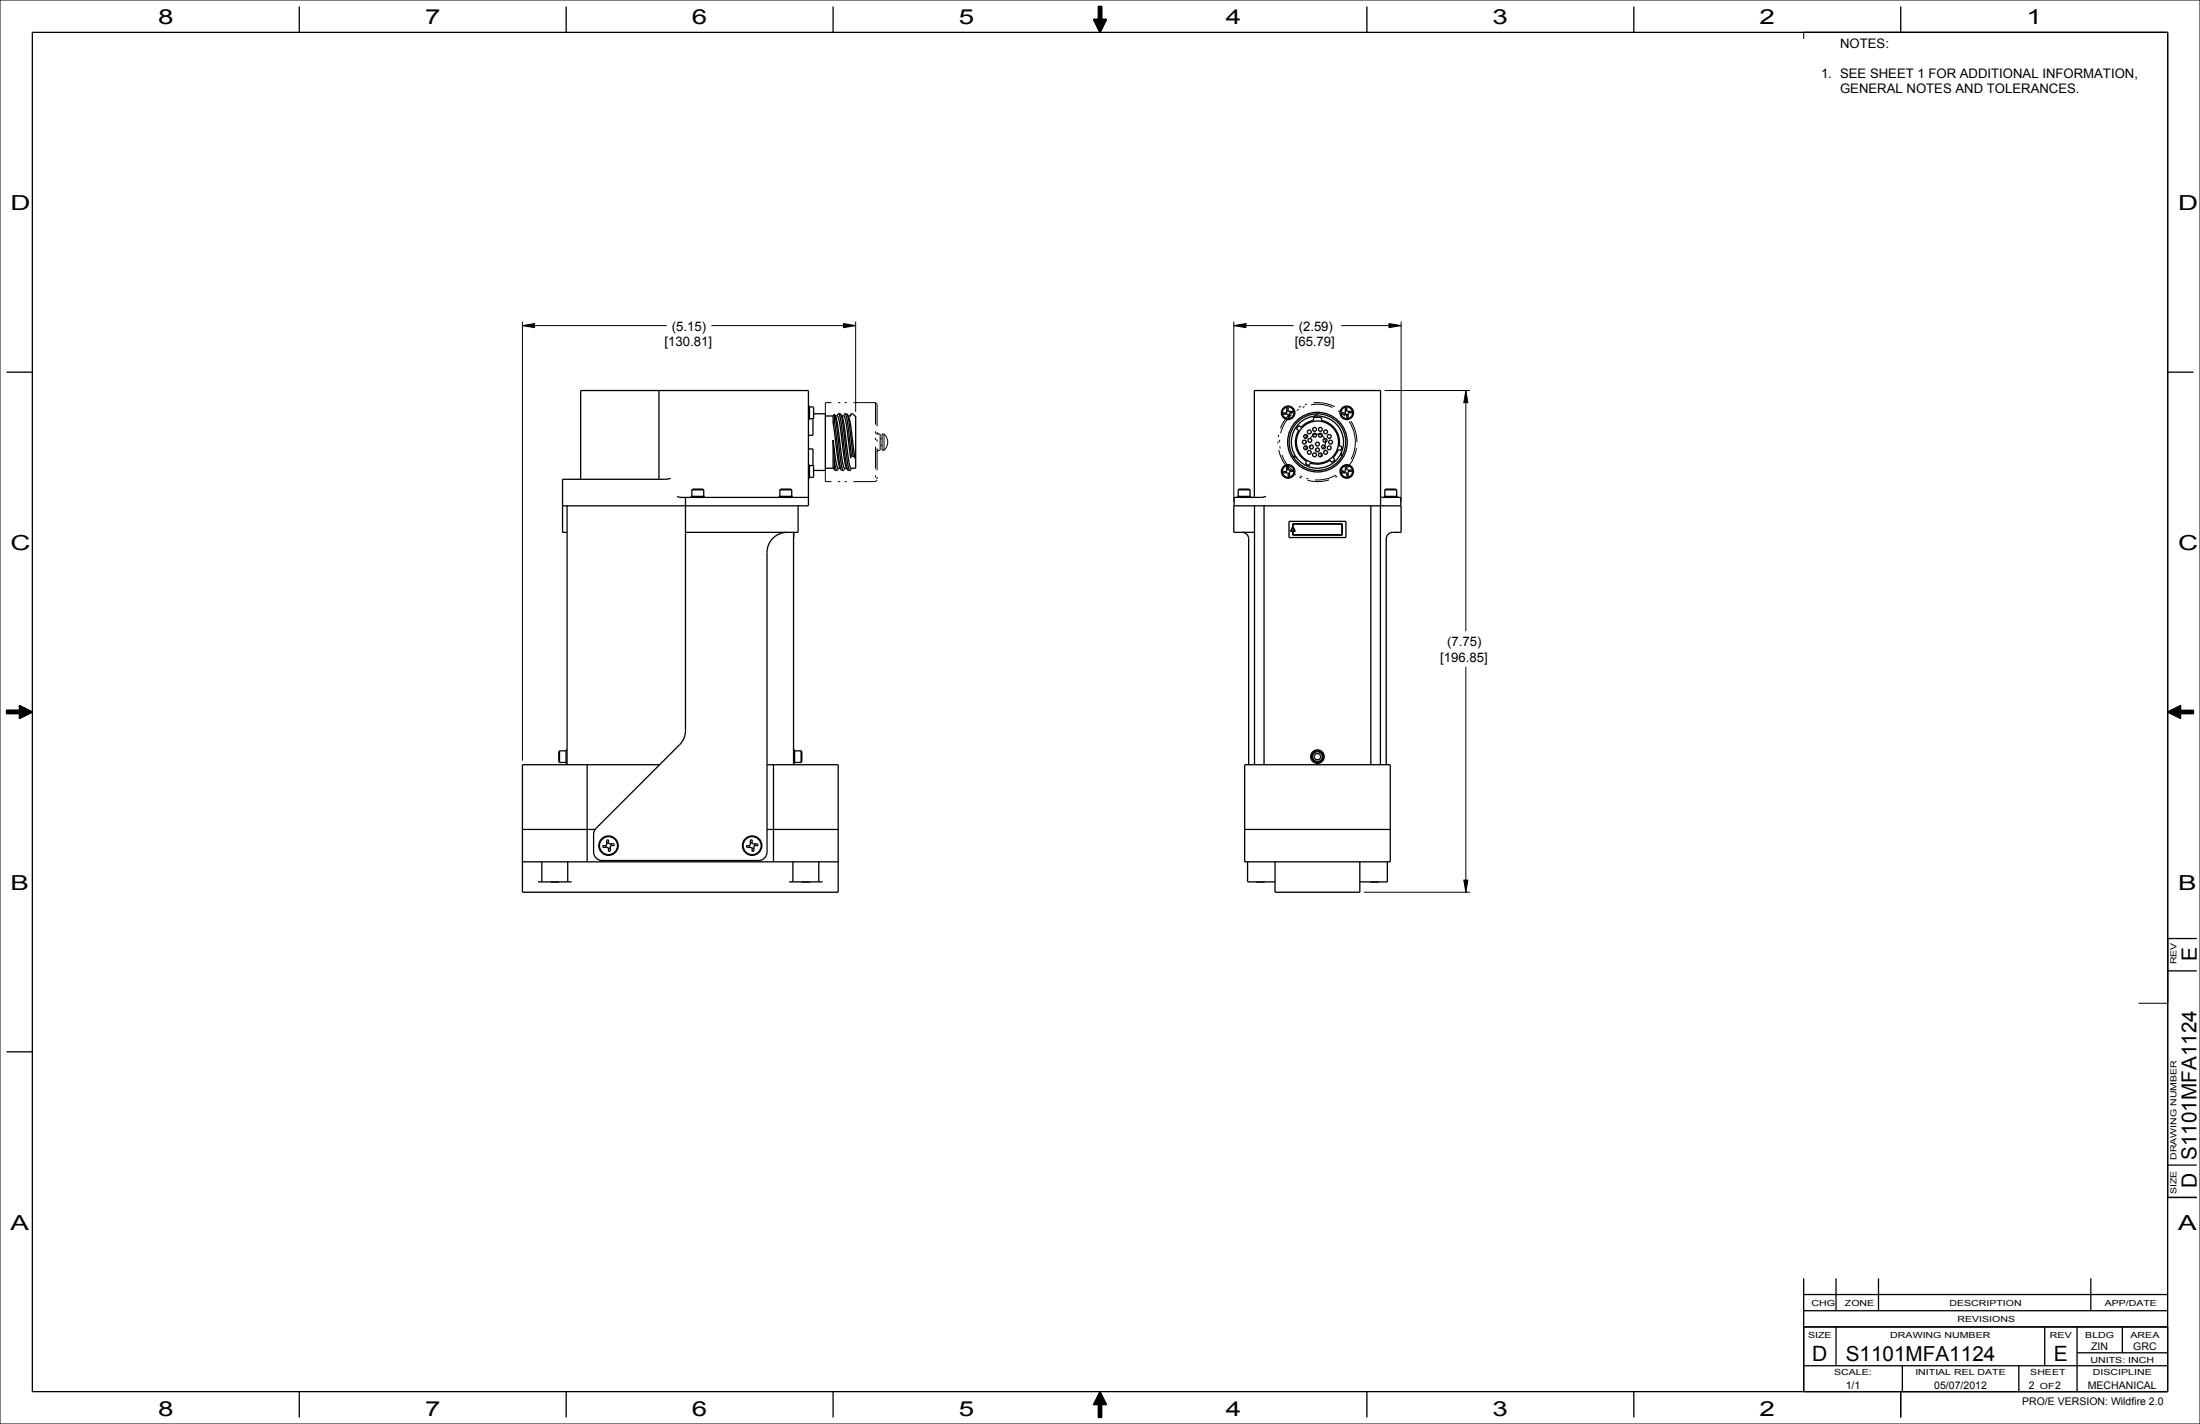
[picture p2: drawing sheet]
<svg xmlns="http://www.w3.org/2000/svg" width="864mm" height="559mm" viewBox="0 0 864 559" stroke-linecap="round" stroke-linejoin="round" font-family="sans-serif">
<g fill="#000">
<path d="M431.2 2.5h1.2l-1.2 5.1zM429.3 7.6h1.9l.6 5.1zM431.2 7.6h1.2l-.6 5.1zM432.4 2.5v5.1h-1.2zM432.4 7.6h1.9l-2.5 5.1zM205.1 127.8l4.7-.8v1.6zM331.1 127l4.8 .8-4.8 .8zM484.3 127.8l4.8-.8v1.6zM545.2 127l4.8 .8-4.8 .8zM575.4 153.3l.8 4.7h-1.6zM2.5 278.8h5.1l-5.1 1.2zM7.6 276.9l5.1 2.5-5.1-.6z"/>
<path d="M850.9 279.4l5.1-2.5v1.9zM856 278.8h5.1v1.2zM2.5 280l5.1-1.2v1.2zM7.6 280l5.1-.6-5.1 2.5zM7.6 278.8l5.1 .6-5.1 .6zM850.9 279.4l5.1 .6v1.9zM850.9 279.4l5.1-.6v1.2zM856 278.8l5.1 1.2h-5.1zM574.6 345.4h1.6l-.8 4.7zM431.8 546.1l-.6 5.1h-1.9zM431.8 546.1l.6 5.1h-1.2zM431.2 551.2h1.2l-1.2 5.1z"/>
<path d="M431.8 546.1l2.5 5.1h-1.9zM432.4 551.2v5.1h-1.2z"/>
</g>
<g fill="none" stroke="#000" stroke-width=".39">
<path d="M0 0h863.6v558.8h-863.6zM429.3 7.6h1.9l.6 5.1zM431.2 7.6h1.2l-.6 5.1zM431.2 2.5h1.2l-1.2 5.1zM432.4 7.6h1.9l-2.5 5.1zM432.4 2.5v5.1h-1.2zM708 12.7v2.5M205.1 127.8l4.7-.8v1.6zM205.1 126.2v172.3M205.1 127.8h56.6M279.3 127.8h56.6M331.1 127l4.8 .8-4.8 .8z"/>
<path d="M335.9 126.2v35.5M484.3 127.8l4.8-.8v1.6zM484.3 127.8h23.5M484.3 126.2v70.7M526.5 127.8h23.5M545.2 127l4.8 .8-4.8 .8zM550 126.2v70.7M543.5 153.3h33.5M575.4 153.3l.8 4.7h-1.6zM575.4 153.3v94.4M2.5 278.8h5.1l-5.1 1.2zM7.6 278.8l5.1 .6-5.1 .6z"/>
<path d="M7.6 276.9l5.1 2.5-5.1-.6zM575.4 261.6v88.5M850.9 279.4l5.1 .6v1.9zM850.9 279.4l5.1-.6v1.2zM850.9 279.4l5.1-2.5v1.9zM856 278.8l5.1 1.2h-5.1zM856 278.8h5.1v1.2zM2.5 280l5.1-1.2v1.2zM7.6 280l5.1-.6-5.1 2.5zM535.4 350.1h41.6M574.6 345.4h1.6l-.8 4.7zM839.5 393.7h11.4"/>
<path d="M431.2 551.2h1.2l-1.2 5.1zM431.8 546.1l-.6 5.1h-1.9zM431.8 546.1l.6 5.1h-1.2zM431.8 546.1l2.5 5.1h-1.9zM432.4 551.2v5.1h-1.2zM850.9 546.1h-104.8v10.2"/>
</g>
<g fill="none" stroke="#000" stroke-width=".51">
<path d="M12.7 12.7h838.2v533.4h-838.2zM117.5 2.5v10.2M222.2 2.5v10.2M327 2.5v10.2M431.2 2.5h1.2v5.1h1.9l-2.5 5.1-2.5-5.1h1.9zM536.6 2.5v10.2M641.3 2.5v10.2M746.1 2.5v10.2M2.5 146.1h10.2M258.7 153.3v34.4l-.3 .3M317.3 159.3h.5v5.3h-.5M317.8 159.7h1.3l.3 .3v4l-.3 .3"/>
<path d="M850.9 146.1h10.2M317.3 176.2h1.8v6.5M317.8 164.3h1.3M319.1 164.3v6.5h-1.8M319.4 162.4h4.6v22.2h-4.6M324 163.2h3M327 165.9l1.9 14a8.6 8.6 0 0 0 1.2 4.4M327 172.7l.5 8.3M327 172.7l1.5 10 .4 1h.9M327 163.2v2.7M327 172.7v10.6M327.5 162.6l-.5 .6"/>
<path d="M327.5 162.6h.1M327.5 162.6v.1M327.5 162.7h.1M327.5 165.3l1.8 15 .9 4M327.5 165.3l-.5 .6M327.5 162.7v2.6M327.5 162.7l.9 4 1.7 14.8 .5 2.3 .5 .8M327.6 162.7a14.7 14.7 0 0 1 1.6 7.2l1.7 12.3 .5 1.5h1M327.9 163.2l.9 .1 .5 1.5 1.8 13.2a13.3 13.3 0 0 0 1.6 6.3M329.2 162.4l.8 .2M329.2 162.4l-.6 .8M329.2 162.4l.4 .8 .5 2.3 1.8 14.8 .8 4"/>
<path d="M330 162.6l.1 .1M330.1 162.7l.8 4 1.8 14.8 .4 2.3 .5 .8M330.1 162.7a14.8 14.8 0 0 1 1.7 7.2l1.8 13 .5 .8h1.8v-20.5h-.4M330.4 163.2l.9 .1 .5 1.1 2.1 15.4 .4-.7M331.7 162.4l-.6 .8M331.7 162.4l.9 .2M331.7 162.4l.5 .8 .5 2.4 1.6 13.5M332.6 162.6l.7 1.3 .5 2.3 1.8 13.6-.7-.7M332.6 162.6v.1M332.6 162.7h.1M332.6 162.7l.9 4.1 1.4 12.3M334.2 162.4l-.6 .8"/>
<path d="M334.2 162.4h.1M334.3 162.4l-.4 .9-.9-.1M334.3 162.4h.6l.6 .9M334.3 162.4h-.1M334.3 179.1h.6M335.6 163.3h.1M504.8 162l.2 .5M505.7 161.1v-1h-.6v1.6l-.3 .3M505.7 161.1l.3 .3 1.6 .2v.4l-1.4 .2v1.6l-.5 .1-.2-1.3-1.7-.1-.1-.5h1.1M505.7 161.2l-.6 .2M506.2 162.6l-.5 .2M506.3 161.4l.2 .6"/>
<path d="M507.5 179.1l1.6 .7M509.9 167l.8 .7a8.7 8.7 0 0 1 4.9-2.7v-1.1l1.6-.2 1.5 .2v1.1a8.7 8.7 0 0 1 7 10l1.1 .3-.5 1.5-1-.3-.8 1.6-1.2 1.5 .7 .8-.3 .3-.9 .7-.7-.8a8.7 8.7 0 0 1-7.7 1.1l-.5 1-.7-.3-.7-.3 .4-1a8.7 8.7 0 0 1-3.1-12.2l-.9-.6zM512.7 170.5v1.5M512.7 173.2v.6M512.7 175v1.5M517.2 162.4l-1.5 .9M518.6 177.8v1.4M520.1 176.8h.5M526.7 177.3l.1 1.8M527.8 162l.2 .5M528.1 160.1h.6l.1 1.3h1.7l.1 .6-1.3 .2-.1 1.6-.5 .1-.2-1.3-1.7-.1-.1-.5 1.4-.2zM528.7 161.2l-.6 .2"/>
<path d="M529.2 162.6l-.5 .2M529.3 161.4l.2 .6M222.6 198.5v101.6M227.7 188l.2-.3v-34.4h89.4v45.2h-96.5M263.2 187.7l-1.9 .4h-40.5v20.8h1.8M265.8 194.8l1.5 .4h50M269.1 195.2v91.5a7.9 7.9 0 0 1-2.3 5.5l-33.2 33.2-.6 2v7a3.3 3.3 0 0 0 3.3 3.3h61.5a3.3 3.3 0 0 0 3.3-3.3v-117.6a7.9 7.9 0 0 1 7.9-7.9M271.3 195.2v-.4h5.3v.4M271.6 192.2l.3-.3h4l.3 .3M271.6 192.2v2.6M271.6 192.2h4.6M276.2 192.2v2.6"/>
<path d="M305.8 195.2v-.4h5.3v.4M306.1 192.2l.4-.3h3.9l.4 .3M306.1 192.2v2.6M306.1 192.2h4.7M310.8 192.2v2.6M313.3 198.5v10.4h-44.2M317.3 182.3h.5v5.4h-.5M317.8 182.7h1.3M319.1 182.7l.3 .3v4l-.3 .3h-1.3M324 183.7h3.3M327 183.3l.5 .8M327 183.3l.6 1"/>
<path d="M327.5 184.1l.1 .2M327.5 181l.6 2.8 .4 .8M327.5 181v3.1M327.6 184.3l.3 .3h.6M329.2 183.7l-.7 .9M330.1 184.3h.1M330.2 184.3l.2 .3h.7M331.3 184.4l-.2 .2M331.7 183.7l-.3 .6M332.7 184.3l.2 .3h.7M334.2 183.7l-.6 .9M485.7 195.2v-.4h5.3v.4"/>
<path d="M486.1 192.2h4.6M486.1 192.2l.3-.3h4l.3 .3M486.1 192.2v2.6M490.7 192.2v2.6M492 195.2l.4-.4v-41.5h49.5v146.8M492.4 198.5v101.6M496.2 198.5v101.6M497 194.8l-1.9 .4h-10.7v3.3M504.8 185l.3-.3 .2-1.6h.4l.1 1.3 1.7 .1 .1 .5-1.4 .2v1.7h-.5v-1M504.8 185h-1.1l.1 .5h1.5l.4 .4M504.8 185l.2 .5M505.7 184.2l-.6 .2"/>
<path d="M506.2 185.6l-.5 .2M506.3 184.5l.2 .5M527.8 185l.2 .5M528.1 183.2l.6-.1 .1 1.3 1.7 .1 .1 .5-1.3 .2-.1 1.7h-.5l-.2-1.3-1.7-.1-.1-.5 1.4-.2zM528.7 184.2l-.6 .2M529.2 185.6l-.5 .2M529.3 184.5l.2 .5M538.1 198.5v101.6M541.9 194.8l.4 .4h7.6v3.3M543.3 195.2v-.4h5.3v.4M543.6 192.2h4.7M543.6 192.2l.3-.3h4l.4 .3"/>
<path d="M543.6 192.2v2.6M548.3 192.2v2.6M311.5 208.9v91.2M311.6 208.9l-.1 2M487.6 208.9l1.6 .6 .7 .8 .3 1.1v88.7M492.4 208.9h-8.1v-10.4h65.7v10.4l-4.4 .3-1.2 1.1-.2 1.1v88.7M506 204.6h22.3v6.3h-22.3zM507.4 205.5h19.5v4.5h-19.5v-1.5h-.8l.9-2 1 2h-.9v1.3h19.1v-4.1h-19.1v.8h-.2zM507.5 207l.6 1.3h-1.2zM2.5 278.8h5.1v-1.9l5.1 2.5-5.1 2.5v-1.9h-5.1zM850.9 279.4l5.1-2.5v1.9h5.1v1.2h-5.1v1.9zM219.6 294.6l-.2 .4v3.8l.2 .4"/>
<path d="M219.6 294.6v4.6M219.6 299.2h2.6M219.6 294.6h2.6M222.6 294.3h-.4v5.3h.4M311.5 294.3h.4v5.3h-.4M311.9 299.2h2.6M311.9 294.6h2.6M314.5 294.6l.3 .4v3.8l-.3 .4M314.5 294.6v4.6M516.5 295.7h1.4l.6 1.2-.6 1.2h-1.4l-.7-1.2zM230.5 300.1v38.1M258.9 300.1h-53.8v50h123.9v-50h-27.9"/>
<path d="M303.6 300.1v38.1M488.6 300.1h57.1v38.1h-57.1zM205.1 338.2h123.9M205.1 325.5h28.5M212.7 338.2v7.9M222.9 338.2v7.9M237.8 331.8l.2 .7M238.2 329.7l.7-.1v1.2l.3 .3h1.8l.1 .7-1.2 .1-.3 .3v1.8l-.7 .1-.1-1.2-.3-.3-1.8-.1-.1-.7h1.2l.3-.3zM238.9 330.8l-.7 .2M239.6 332.7l-.8 .2M239.7 331.1l.2 .8M294.2 331.8l.2 .7"/>
<path d="M294.5 329.7l.7-.1 .1 1.2 .3 .3h1.8l.1 .7-1.2 .1-.3 .3-.1 1.8-.7 .1v-1.2l-.3-.3-1.8-.1-.1-.7h1.2l.3-.3zM295.3 330.8l-.8 .2M295.9 332.7l-.7 .2M296.1 331.1l.2 .8M301.1 325.5h27.9M311.2 338.2v7.9M321.4 338.2v7.9M488.6 325.5h57.1M489.7 338.2v7.9h10.8M500.5 338.2v11.9h33.3v-11.9M544.6 338.2v7.9h-10.8M211.2 346.1h13.2"/>
<path d="M216.1 346.1h3.3M309.7 346.1h13.2M314.7 346.1h3.3M493.1 346.1h3.4M537.9 346.1h3.3M850.9 368.3h11.4M850.9 381h11.4M2.5 412.8h10.2M850.9 457.2h11.4M850.9 469.9h11.4M708 501.7v44.4M708 514.4h142.9"/>
<path d="M708 508h142.9M720.7 501.7v12.7M737.4 501.7v12.7M820.7 501.7v12.7M708 535.9h142.9M708 520.7h142.9M720.7 520.7v15.2M746.8 535.9v10.2M792.5 535.9v10.2M802.6 520.7v15.2M815.3 530.9h35.6M815.3 520.7v25.4"/>
<path d="M833.1 520.7v10.2M117.5 546.1v10.2M222.2 546.1v10.2M327 546.1v10.2M431.8 546.1l2.5 5.1h-1.9v5.1h-1.2v-5.1h-1.9zM536.6 546.1v10.2M641.3 546.1v10.2M746.1 546.1v10.2"/>
<circle cx="505.7" cy="162" r="2.29"/>
<circle cx="505.7" cy="162" r="2.65"/>
<circle cx="512" cy="173.5" r=".76"/>
<circle cx="512.5" cy="171.3" r=".76"/>
<circle cx="512.5" cy="175.7" r=".76"/>
<circle cx="514" cy="177.5" r=".76"/>
<circle cx="514" cy="169.5" r=".76"/>
<circle cx="514.2" cy="172.8" r=".76"/>
<circle cx="514.8" cy="175.4" r=".76"/>
<circle cx="516" cy="178.5" r=".76"/>
<circle cx="516" cy="170.8" r=".76"/>
<circle cx="516" cy="168.5" r=".76"/>
<circle cx="517.2" cy="173.5" r="11.7"/>
<circle cx="517.2" cy="173.5" r="10.3"/>
<circle cx="517.2" cy="173.5" r="8.3"/>
<circle cx="517.2" cy="174.3" r=".76"/>
<circle cx="517.2" cy="176.5" r=".76"/>
<circle cx="517.2" cy="173.5" r="11.1"/>
<circle cx="518.3" cy="178.5" r=".76"/>
<circle cx="518.3" cy="170.8" r=".76"/>
<circle cx="518.3" cy="168.5" r=".76"/>
<circle cx="519.5" cy="175.4" r=".76"/>
<circle cx="520.1" cy="172.8" r=".76"/>
<circle cx="520.4" cy="177.5" r=".76"/>
<circle cx="520.4" cy="169.5" r=".76"/>
<circle cx="521.8" cy="171.3" r=".76"/>
<circle cx="521.8" cy="175.7" r=".76"/>
<circle cx="522.3" cy="173.5" r=".76"/>
<circle cx="528.7" cy="162" r="2.29"/>
<circle cx="528.7" cy="162" r="2.65"/>
<circle cx="505.7" cy="185" r="2.29"/>
<circle cx="505.7" cy="185" r="2.65"/>
<circle cx="528.7" cy="185" r="2.29"/>
<circle cx="528.7" cy="185" r="2.65"/>
<circle cx="517.2" cy="296.9" r="2.28"/>
<circle cx="517.2" cy="296.9" r="1.92"/>
<circle cx="517.2" cy="296.9" r="2.65"/>
<circle cx="238.9" cy="331.8" r="3.8"/>
<circle cx="238.9" cy="331.8" r="3.5"/>
<circle cx="295.2" cy="331.8" r="3.8"/>
<circle cx="295.2" cy="331.8" r="3.5"/>
</g>
<g fill="none" stroke="#000" stroke-width=".39" stroke-dasharray="8.6 2.6 .9 1.7 .9 2.6" stroke-linecap="butt">
<path d="M343.7 158v31M343.7 158h-19.7M344.3 158.6v29.8M344.3 158.6l-.6-.6M324 162.4v-4.4M344.3 169.6l.2 .5 .6 .2M345.1 176.7l-.6 .2-.2 .5M345.5 176.7v-6.4M345.5 176.7h-.4M345.5 170.3h-.4M346.3 176.7v-6.4M346.3 174.8h-.8"/>
<path d="M346.3 172.2h-.8M347 176.7v-6.4M347 176.7h-.7M347 170.3h-.7M347 170.3l1.1 1.4 .4 1.8M348.5 173.5l-.4 1.7-1.1 1.5M520.3 173.5a3.2 3.2 0 0 0-4.5-2.9 3.2 3.2 0 0 0-.6 5.4 3.2 3.2 0 0 0 5.1-1.9v-.6M532 173.5a14.9 14.9 0 0 0-21.8-13.1 14.9 14.9 0 0 0-1.3 25.4 14.9 14.9 0 0 0 23-10.8l.1-1.5M532.7 173.5a15.5 15.5 0 0 0-22.8-13.7 15.5 15.5 0 0 0-1.4 26.6 15.5 15.5 0 0 0 24.1-11.3l.1-1.6M324 184.6v4.4M343.7 189h-19.7M344.3 188.4l-.6 .6"/>
</g>
<g font-size="8.3">
<text x="862.3" y="377.2" transform="rotate(-90 862.3 377.2)">E</text>
<text x="862.3" y="466.1" transform="rotate(-90 862.3 466.1)">D</text>
<text x="711.4" y="534">D</text>
<text x="806.2" y="534">E</text>
</g>
<g font-size="8.1">
<text x="62.1" y="9.5">8</text>
<text x="166.8" y="9.5">7</text>
<text x="271.6" y="9.5">6</text>
<text x="376.4" y="9.5">5</text>
<text x="481.2" y="9.5">4</text>
<text x="585.9" y="9.5">3</text>
<text x="690.7" y="9.5">2</text>
<text x="795.5" y="9.5">1</text>
<text x="4.1" y="82.5">D</text>
<text x="855" y="82.5">D</text>
<text x="4.1" y="215.9">C</text>
<text x="855" y="215.9">C</text>
<text x="4.1" y="349.2">B</text>
<text x="855" y="349.2">B</text>
<text x="862.3" y="455.2" transform="rotate(-90 862.3 455.2)">S1101MFA1124</text>
<text x="4.1" y="482.6">A</text>
<text x="855" y="482.6">A</text>
<text x="724.6" y="534">S1101MFA1124</text>
<text x="62.1" y="555.6">8</text>
<text x="166.8" y="555.6">7</text>
<text x="271.6" y="555.6">6</text>
<text x="376.4" y="555.6">5</text>
<text x="481.2" y="555.6">4</text>
<text x="585.9" y="555.6">3</text>
<text x="690.7" y="555.6">2</text>
</g>
<g font-size="5.2">
<text x="722.3" y="18.7">NOTES:</text>
<text x="714.8" y="30.6">1. SEE SHEET 1 FOR ADDITIONAL INFORMATION,</text>
<text x="722.3" y="36.5">GENERAL NOTES AND TOLERANCES.</text>
<text x="263.7" y="129.8">(5.15)</text>
<text x="509.8" y="129.8">(2.59)</text>
<text x="260.8" y="135.7">[130.81]</text>
<text x="508.2" y="135.7">[65.79]</text>
<text x="568" y="253.7">(7.75)</text>
<text x="565.3" y="259.6">[196.85]</text>
</g>
<g font-size="4.1">
<text x="820.9" y="529.9">ZIN</text>
<text x="837.4" y="529.9">GRC</text>
<text x="724.5" y="545.1">1/1</text>
<text x="759.3" y="545.1">05/07/2012</text>
<text x="796.4" y="545.1">2</text>
<text x="806.8" y="545.1">2</text>
<text x="819.6" y="545.1">MECHANICAL</text>
<text x="793.8" y="551.3">PRO/E VERSION: Wildfire 2.0</text>
</g>
<g font-size="3.3">
<text x="854.4" y="378.5" transform="rotate(-90 854.4 378.5)">REV</text>
<text x="854.4" y="455.2" transform="rotate(-90 854.4 455.2)">DRAWING NUMBER</text>
<text x="854.4" y="468.6" transform="rotate(-90 854.4 468.6)">SIZE</text>
<text x="711.1" y="512.4">CHG</text>
<text x="724.2" y="512.4">ZONE</text>
<text x="765.3" y="512.4">DESCRIPTION</text>
<text x="826.2" y="512.4">APP/DATE</text>
<text x="768.4" y="518.8">REVISIONS</text>
<text x="709.7" y="525.2">SIZE</text>
<text x="742" y="525.2">DRAWING NUMBER</text>
<text x="804.7" y="525.2">REV</text>
<text x="818.6" y="525.2">BLDG</text>
<text x="836.3" y="525.2">AREA</text>
<text x="720" y="539.8">SCALE:</text>
<text x="751.9" y="539.8">INITIAL REL DATE</text>
<text x="797" y="539.8">SHEET</text>
<text x="820.6" y="534.7">UNITS: INCH</text>
<text x="821.6" y="539.8">DISCIPLINE</text>
<text x="800.8" y="545.1">OF</text>
</g>
</svg>
